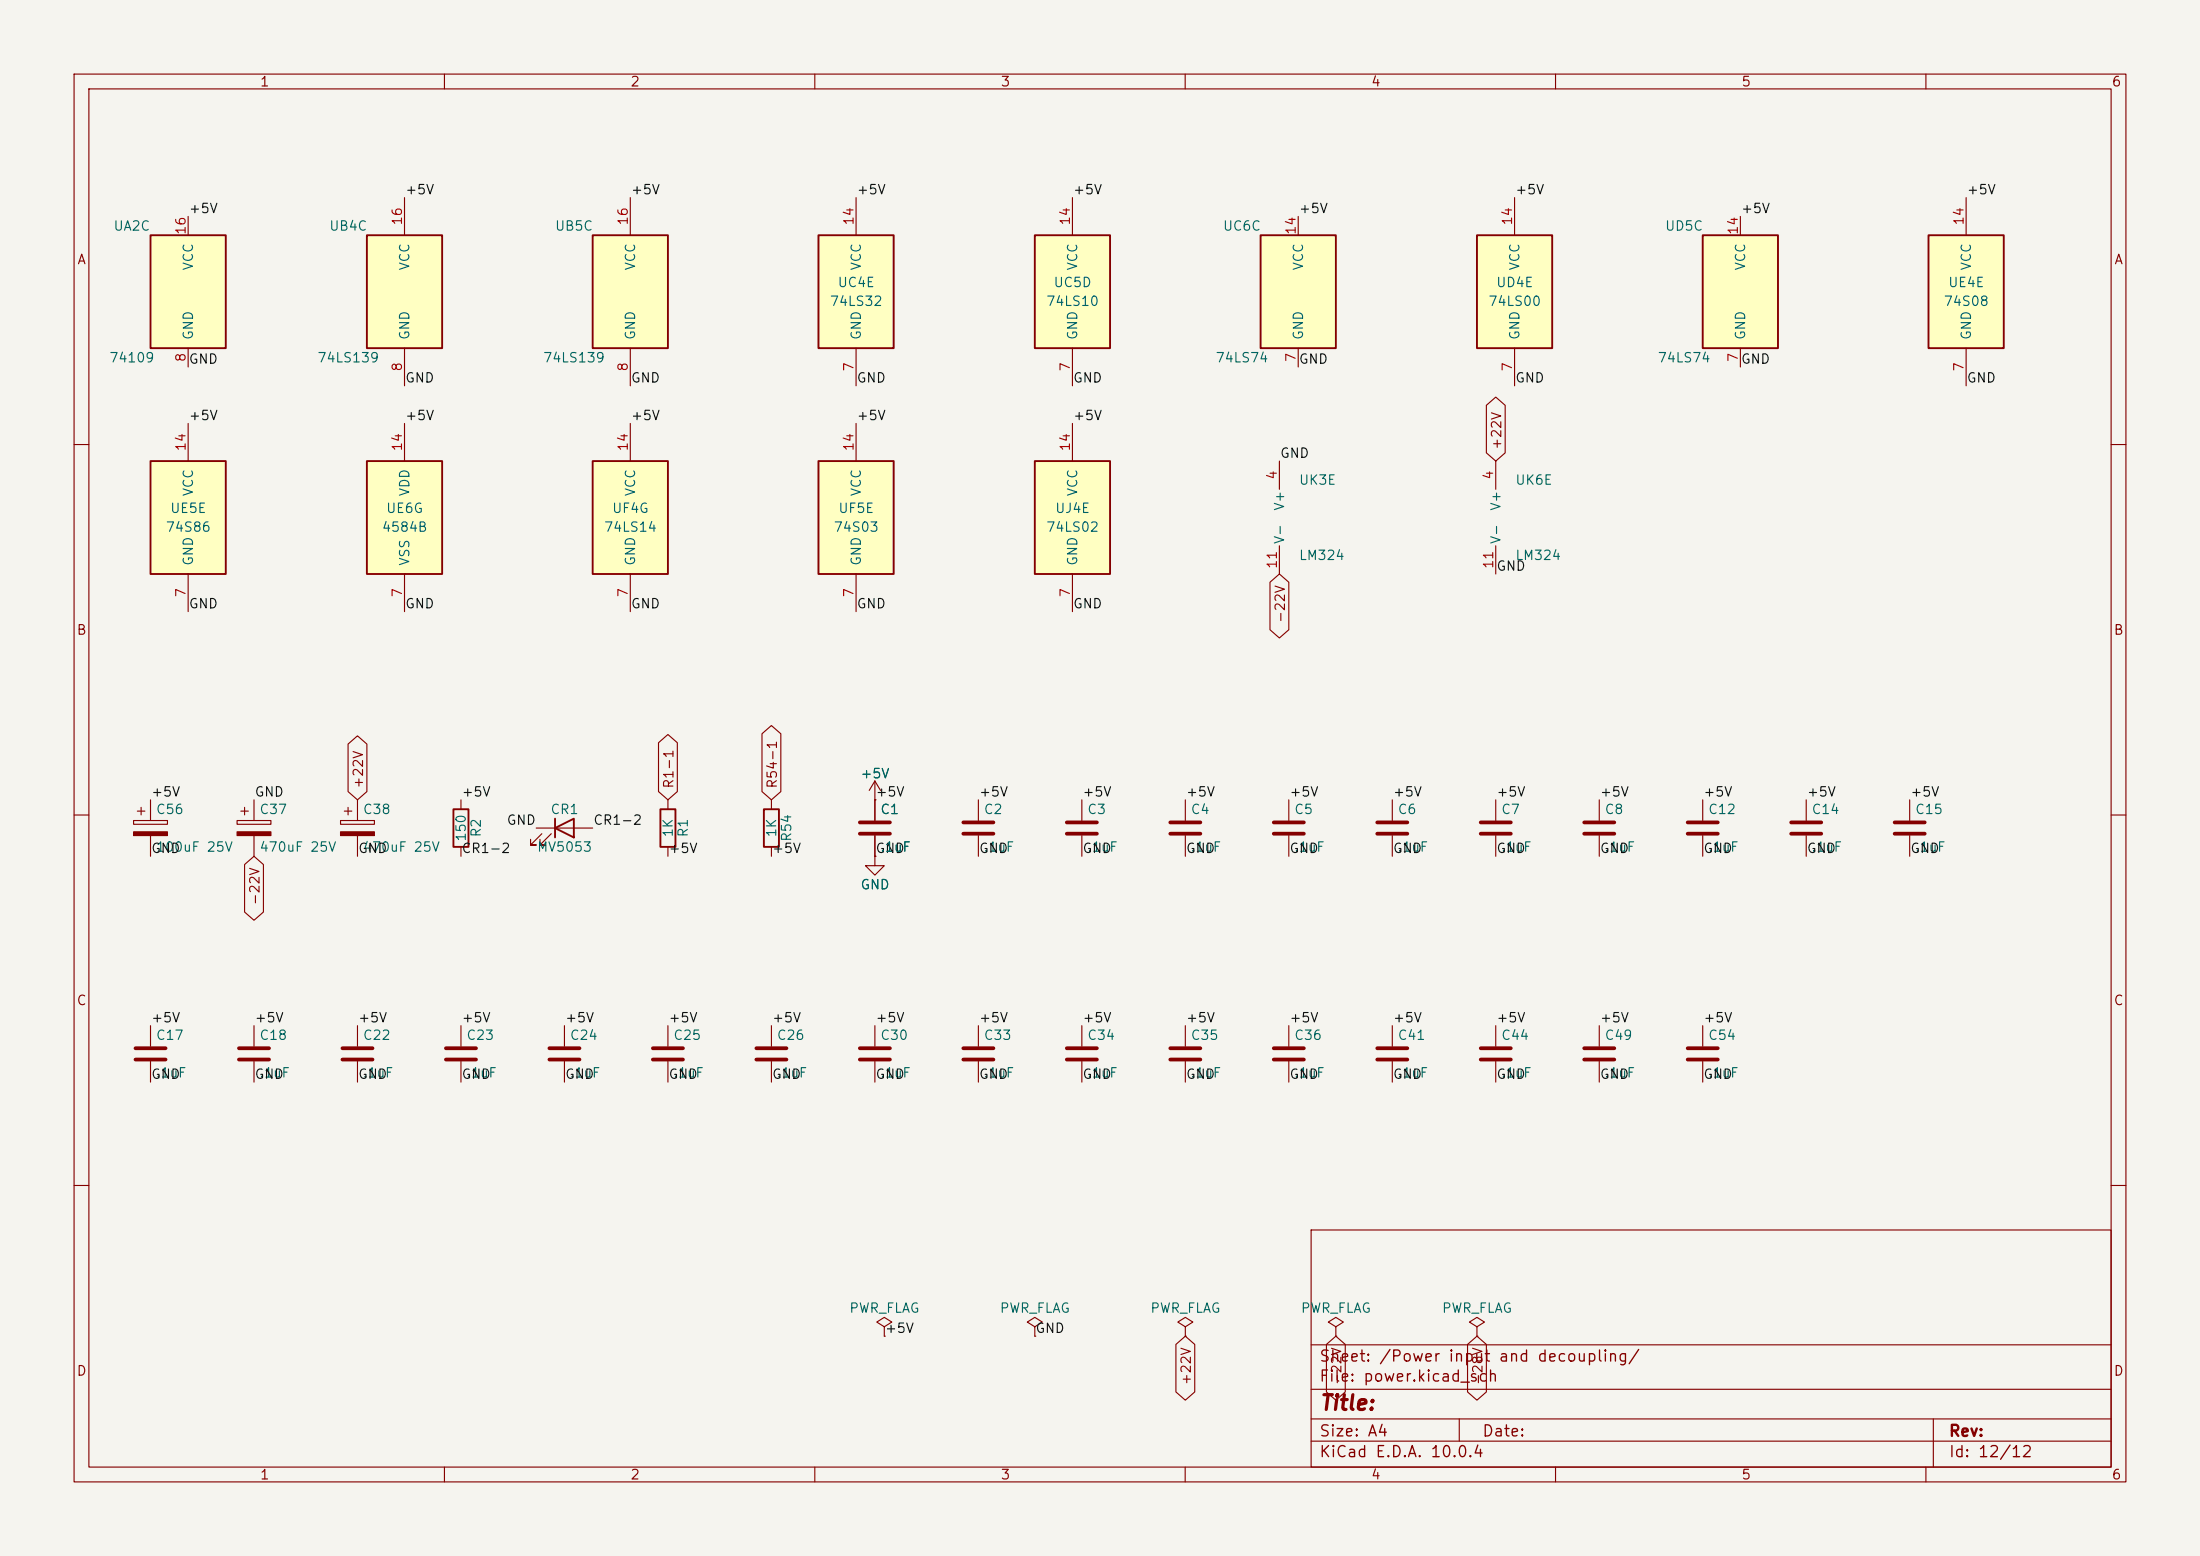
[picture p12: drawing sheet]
<svg xmlns="http://www.w3.org/2000/svg" width="297mm" height="210mm" viewBox="0 0 297 210" stroke-linecap="round" stroke-linejoin="round" font-family="sans-serif">
<path d="M0 0h297v210h-297z" fill="#f5f4ef" stroke="#f5f4ef" stroke-width=".14"/>
<g fill="none" stroke="#840000" stroke-width=".15">
<path d="M10 10h277v190h-277zM12 12h273v186h-273zM60 10v2M110 10v2M160 10v2M210 10v2M260 10v2M10 60h2M285 60h2M10 110h2M18 110.7h4.6v.6h-4.6zM18.5 109.5h1.1"/>
<path d="M19 109v1M20.3 108v2.7M20.3 112.8v2.8M46 110.7h4.5v.6h-4.5zM46.5 109.5h1M47 109v1M48.3 108v2.7M48.3 112.8v2.8M62.2 108v1.2M62.2 114.3v1.3M72.4 111.8h7.6M73.2 112.5l-1.6 1.5h.8h-.8v-.7"/>
<path d="M74.4 112.5l-1.5 1.5h.8h-.8v-.7M90.2 108v1.2M90.2 114.3v1.3M104.1 108v1.2M104.1 114.3v1.3M118.1 115.6v1.2h1.3l-1.3 1.3-1.3-1.3h1.3M118.1 115.6h.1M118.1 108h.1M118.1 105.4v5.3M118.1 112.8v2.8M118.1 105.4l-.8 1.3M118.1 105.4l.8 1.3"/>
<path d="M146 108v2.7M146 112.8v2.8M160 108v2.7M160 112.8v2.8M174 108v2.7M174 112.8v2.8M188 108v2.7M188 112.8v2.8M201.9 108v2.7M201.9 112.8v2.8M229.9 108v2.7M229.9 112.8v2.8"/>
<path d="M285 110h2M20.3 138.4v2.8M34.3 138.4v2.8M48.3 138.4v2.8M62.2 138.4v2.8M76.2 138.4v2.8M90.2 138.4v2.8M104.1 138.4v2.8M118.1 138.4v2.8M146 138.4v2.8M160 138.4v2.8M174 138.4v2.8"/>
<path d="M188 138.4v2.8M201.9 138.4v2.8M229.9 138.4v2.8M20.3 143.3v2.8M34.3 143.3v2.8M48.3 143.3v2.8M62.2 143.3v2.8M76.2 143.3v2.8M90.2 143.3v2.8M104.1 143.3v2.8M118.1 143.3v2.8M146 143.3v2.8"/>
<path d="M160 143.3v2.8M174 143.3v2.8M188 143.3v2.8M201.9 143.3v2.8M229.9 143.3v2.8M10 160h2M177 166h108v32h-108zM285 160h2M60 198v2M110 198v2M160 198v2M177 194.5h108"/>
<path d="M177 191.5h108M177 187.5h108M177 181.5h108M197 191.5v3M210 198v2M260 198v2M261 191.5v6.5"/>
</g>
<g fill="none" stroke="#840000" stroke-width=".51">
<path d="M116.1 111h4M116.1 112.5h4M144 111h4.1M144 112.5h4.1M158 111h4.1M158 112.5h4.1M172 111h4M172 112.5h4M185.9 111h4.1M185.9 112.5h4.1M199.9 111h4.1M199.9 112.5h4.1"/>
<path d="M227.8 111h4.1M227.8 112.5h4.1M18.3 141.5h4.1M18.3 143h4.1M32.3 141.5h4M32.3 143h4M46.2 141.5h4.1M46.2 143h4.1M60.2 141.5h4.1M60.2 143h4.1M74.2 141.5h4M74.2 143h4"/>
<path d="M88.1 141.5h4.1M88.1 143h4.1M102.1 141.5h4.1M102.1 143h4.1M116.1 141.5h4M116.1 143h4M144 141.5h4.1M144 143h4.1M158 141.5h4.1M158 143h4.1M172 141.5h4M172 143h4"/>
<path d="M185.9 141.5h4.1M185.9 143h4.1M199.9 141.5h4.1M199.9 143h4.1M227.8 141.5h4.1M227.8 143h4.1"/>
</g>
<g fill="#840000" stroke="#840000" stroke-width=".15">
<path d="M18 112.3h4.6v.5h-4.6z"/>
<path d="M46 112.3h4.5v.5h-4.5z"/>
</g>
<path d="M61.2 109.2h2v5.1h-2zM74.9 111.8l2.6-1.3v2.5zM74.9 110.5v2.5M89.2 109.2h2v5.1h-2zM103.1 109.2h2.1v5.1h-2.1z" fill="none" stroke="#840000" stroke-width=".25"/>
<path d="M49.5 62.2h10.2v15.3h-10.2z" fill="#ffffc2"/>
<path d="M49.5 62.2h10.2v15.3h-10.2z" fill="none" stroke="#840000" stroke-width=".25"/>
<path d="M54.6 57.2v5M54.6 77.5v5.1" fill="none" stroke="#840000" stroke-width=".15"/>
<path d="M199.4 31.8h10.1v15.2h-10.1z" fill="#ffffc2"/>
<path d="M199.4 31.8h10.1v15.2h-10.1z" fill="none" stroke="#840000" stroke-width=".25"/>
<path d="M204.5 26.7v5.1M204.5 47v5.1" fill="none" stroke="#840000" stroke-width=".15"/>
<path d="M80 62.2h10.2v15.3h-10.2z" fill="#ffffc2"/>
<path d="M80 62.2h10.2v15.3h-10.2z" fill="none" stroke="#840000" stroke-width=".25"/>
<path d="M85.1 57.2v5M85.1 77.5v5.1" fill="none" stroke="#840000" stroke-width=".15"/>
<path d="M170.2 31.8h10.1v15.2h-10.1z" fill="#ffffc2"/>
<path d="M170.2 31.8h10.1v15.2h-10.1z" fill="none" stroke="#840000" stroke-width=".25"/>
<path d="M175.3 29.2v2.6M175.3 47v2.5M201.9 62.2v3.8M201.9 73.7v3.8M32 110.7h4.6v.6h-4.6zM32.5 109.5h1M33 109v1M34.3 108v2.7M34.3 112.8v2.8" fill="none" stroke="#840000" stroke-width=".15"/>
<path d="M32 112.3h4.6v.5h-4.6z" fill="#840000" stroke="#840000" stroke-width=".15"/>
<path d="M110.5 62.2h10.1v15.3h-10.1z" fill="#ffffc2"/>
<path d="M110.5 62.2h10.1v15.3h-10.1z" fill="none" stroke="#840000" stroke-width=".25"/>
<path d="M115.6 57.2v5M115.6 77.5v5.1" fill="none" stroke="#840000" stroke-width=".15"/>
<path d="M139.7 62.2h10.2v15.3h-10.2z" fill="#ffffc2"/>
<path d="M139.7 62.2h10.2v15.3h-10.2z" fill="none" stroke="#840000" stroke-width=".25"/>
<path d="M144.8 57.2v5M144.8 77.5v5.1" fill="none" stroke="#840000" stroke-width=".15"/>
<path d="M20.3 62.2h10.2v15.3h-10.2z" fill="#ffffc2"/>
<path d="M20.3 62.2h10.2v15.3h-10.2z" fill="none" stroke="#840000" stroke-width=".25"/>
<path d="M25.4 57.2v5M25.4 77.5v5.1" fill="none" stroke="#840000" stroke-width=".15"/>
<path d="M20.3 31.8h10.2v15.2h-10.2z" fill="#ffffc2"/>
<path d="M20.3 31.8h10.2v15.2h-10.2z" fill="none" stroke="#840000" stroke-width=".25"/>
<path d="M25.4 29.2v2.6M25.4 47v2.5" fill="none" stroke="#840000" stroke-width=".15"/>
<path d="M110.5 31.8h10.1v15.2h-10.1z" fill="#ffffc2"/>
<path d="M110.5 31.8h10.1v15.2h-10.1z" fill="none" stroke="#840000" stroke-width=".25"/>
<path d="M115.6 26.7v5.1M115.6 47v5.1M215.9 108v2.7M215.9 112.8v2.8" fill="none" stroke="#840000" stroke-width=".15"/>
<path d="M213.9 111h4M213.9 112.5h4" fill="none" stroke="#840000" stroke-width=".51"/>
<path d="M139.7 31.8h10.2v15.2h-10.2z" fill="#ffffc2"/>
<path d="M139.7 31.8h10.2v15.2h-10.2z" fill="none" stroke="#840000" stroke-width=".25"/>
<path d="M144.8 26.7v5.1M144.8 47v5.1" fill="none" stroke="#840000" stroke-width=".15"/>
<path d="M49.5 31.8h10.2v15.2h-10.2z" fill="#ffffc2"/>
<path d="M49.5 31.8h10.2v15.2h-10.2z" fill="none" stroke="#840000" stroke-width=".25"/>
<path d="M54.6 26.7v5.1M54.6 47v5.1" fill="none" stroke="#840000" stroke-width=".15"/>
<path d="M80 31.8h10.2v15.2h-10.2z" fill="#ffffc2"/>
<path d="M80 31.8h10.2v15.2h-10.2z" fill="none" stroke="#840000" stroke-width=".25"/>
<g fill="none" stroke="#840000" stroke-width=".15">
<path d="M85.1 26.7v5.1M85.1 47v5.1M132.1 108v2.7M132.1 112.8v2.8M243.8 108v2.7M243.8 112.8v2.8M257.8 108v2.7M257.8 112.8v2.8M215.9 138.4v2.8M215.9 143.3v2.8M119.4 179.1l1-.7-1-.6-1 .6 1 .7v1.2M139.7 179.1l1-.7-1-.6-1 .6 1 .7v1.2"/>
<path d="M160 179.1l1-.7-1-.6-1 .6 1 .7v1.2M180.3 179.1l1.1-.7-1.1-.6-1 .6 1 .7v1.2M199.4 179.1l1-.7-1-.6-1 .6 1 .7v1.2M119.4 180.3h.1M139.7 180.3h.1M160 180.3h.1M180.3 180.3h.1M199.4 180.3h.1"/>
</g>
<path d="M130 111h4.1M130 112.5h4.1M241.8 111h4.1M241.8 112.5h4.1M255.8 111h4M255.8 112.5h4M213.9 141.5h4M213.9 143h4" fill="none" stroke="#840000" stroke-width=".51"/>
<path d="M229.9 31.8h10.1v15.2h-10.1z" fill="#ffffc2"/>
<path d="M229.9 31.8h10.1v15.2h-10.1z" fill="none" stroke="#840000" stroke-width=".25"/>
<path d="M234.9 29.2v2.6M234.9 47v2.5" fill="none" stroke="#840000" stroke-width=".15"/>
<path d="M260.3 31.8h10.2v15.2h-10.2z" fill="#ffffc2"/>
<path d="M260.3 31.8h10.2v15.2h-10.2z" fill="none" stroke="#840000" stroke-width=".25"/>
<g fill="none" stroke="#840000" stroke-width=".15">
<path d="M265.4 26.7v5.1M200.7 54.7l1.2-1.1 1.3 1.1v6.4l-1.3 1.1-1.2-1.1zM265.4 47v5.1M171.4 78.6l1.3-1.1 1.3 1.1v6.4l-1.3 1.1-1.3-1.1zM172.7 62.2v3.8M172.7 73.7v3.8M102.9 99l1.2-1.1 1.3 1.1v7.8l-1.3 1.2-1.2-1.2zM33 116.7l1.3-1.1 1.3 1.1v6.4l-1.3 1.1-1.3-1.1zM47 100.4l1.3-1.1 1.2 1.1v6.4l-1.2 1.2-1.3-1.2zM88.9 100.2l1.3-1.1 1.2 1.1v6.6l-1.2 1.2-1.3-1.2zM118.1 115.6h.1M118.1 108h.1"/>
<path d="M118.1 108v2.7M118.1 112.8v2.8M132.1 138.4v2.8M132.1 143.3v2.8M158.7 181.5l1.3-1.2 1.3 1.2v6.4l-1.3 1.1-1.3-1.1zM179.1 181.5l1.2-1.2 1.3 1.2v6.4l-1.3 1.1-1.2-1.1zM198.1 181.5l1.3-1.2 1.3 1.2v6.4l-1.3 1.1-1.3-1.1z"/>
</g>
<path d="M130 141.5h4.1M130 143h4.1" fill="none" stroke="#840000" stroke-width=".51"/>
<text font-size="2" fill="#840000" x="178" y="190.8">Title:</text>
<g font-size="1.5" fill="#840000">
<text x="178" y="184.2">Sheet: /Power input and decoupling/</text>
<text x="178" y="186.9">File: power.kicad_sch</text>
<text x="178" y="197.1">KiCad E.D.A. 10.0.4</text>
<text x="178" y="194.3">Size: A4</text>
<text x="200" y="194.3">Date:</text>
<text x="263" y="194.3">Rev:</text>
<text x="263" y="197.1">Id: 12/12</text>
</g>
<g font-size="1.3" fill="#840000">
<text x="35" y="12">1</text>
<text x="85" y="12">2</text>
<text x="135" y="12">3</text>
<text x="185" y="12">4</text>
<text x="235" y="12">5</text>
<text x="285" y="12">6</text>
<text x="10.3" y="36">A</text>
<text x="285.3" y="36">A</text>
<text x="203" y="60.8" transform="rotate(-90 203 60.8)">+22V</text>
<text x="10.3" y="86">B</text>
<text x="173.8" y="84.2" transform="rotate(-90 173.8 84.2)">-22V</text>
<text x="285.3" y="86">B</text>
<text x="49.3" y="106.5" transform="rotate(-90 49.3 106.5)">+22V</text>
<text x="91.2" y="106.5" transform="rotate(-90 91.2 106.5)">R1-1</text>
<text x="105.2" y="106.5" transform="rotate(-90 105.2 106.5)">R54-1</text>
<text x="35.4" y="122.3" transform="rotate(-90 35.4 122.3)">-22V</text>
<text x="10.3" y="136">C</text>
<text x="285.3" y="136">C</text>
<text x="10.3" y="186">D</text>
<text x="285.3" y="186">D</text>
<text x="161.1" y="187.1" transform="rotate(-90 161.1 187.1)">+22V</text>
<text x="181.4" y="187.1" transform="rotate(-90 181.4 187.1)">-22V</text>
<text x="200.5" y="187.1" transform="rotate(-90 200.5 187.1)">-28V</text>
<text x="35" y="200">1</text>
<text x="85" y="200">2</text>
<text x="135" y="200">3</text>
<text x="185" y="200">4</text>
<text x="235" y="200">5</text>
<text x="285" y="200">6</text>
</g>
<g font-size="1.3" fill="#0f0f0f">
<text x="25.4" y="29.1">+5V</text>
<text x="54.6" y="26.5">+5V</text>
<text x="85.1" y="26.5">+5V</text>
<text x="115.6" y="26.5">+5V</text>
<text x="144.8" y="26.5">+5V</text>
<text x="175.3" y="29.1">+5V</text>
<text x="204.5" y="26.5">+5V</text>
<text x="234.9" y="29.1">+5V</text>
<text x="265.4" y="26.5">+5V</text>
<text x="25.4" y="49.4">GND</text>
<text x="54.6" y="51.9">GND</text>
<text x="85.1" y="51.9">GND</text>
<text x="115.6" y="51.9">GND</text>
<text x="144.8" y="51.9">GND</text>
<text x="175.3" y="49.4">GND</text>
<text x="204.5" y="51.9">GND</text>
<text x="234.9" y="49.4">GND</text>
<text x="265.4" y="51.9">GND</text>
<text x="25.4" y="57">+5V</text>
<text x="54.6" y="57">+5V</text>
<text x="85.1" y="57">+5V</text>
<text x="115.6" y="57">+5V</text>
<text x="144.8" y="57">+5V</text>
<text x="172.7" y="62.1">GND</text>
<text x="201.9" y="77.3">GND</text>
<text x="25.4" y="82.4">GND</text>
<text x="54.6" y="82.4">GND</text>
<text x="85.1" y="82.4">GND</text>
<text x="115.6" y="82.4">GND</text>
<text x="144.8" y="82.4">GND</text>
<text x="20.3" y="107.8">+5V</text>
<text x="34.3" y="107.8">GND</text>
<text x="62.2" y="107.8">+5V</text>
<text x="118.1" y="107.8">+5V</text>
<text x="132.1" y="107.8">+5V</text>
<text x="146" y="107.8">+5V</text>
<text x="160" y="107.8">+5V</text>
<text x="174" y="107.8">+5V</text>
<text x="188" y="107.8">+5V</text>
<text x="201.9" y="107.8">+5V</text>
<text x="215.9" y="107.8">+5V</text>
<text x="229.9" y="107.8">+5V</text>
<text x="243.8" y="107.8">+5V</text>
<text x="257.8" y="107.8">+5V</text>
<text x="68.3" y="111.6">GND</text>
<text x="80" y="111.6">CR1-2</text>
<text x="20.3" y="115.4">GND</text>
<text x="48.3" y="115.4">GND</text>
<text x="62.2" y="115.4">CR1-2</text>
<text x="90.2" y="115.4">+5V</text>
<text x="104.1" y="115.4">+5V</text>
<text x="118.1" y="115.4">GND</text>
<text x="132.1" y="115.4">GND</text>
<text x="146" y="115.4">GND</text>
<text x="160" y="115.4">GND</text>
<text x="174" y="115.4">GND</text>
<text x="188" y="115.4">GND</text>
<text x="201.9" y="115.4">GND</text>
<text x="215.9" y="115.4">GND</text>
<text x="229.9" y="115.4">GND</text>
<text x="243.8" y="115.4">GND</text>
<text x="257.8" y="115.4">GND</text>
<text x="20.3" y="138.3">+5V</text>
<text x="34.3" y="138.3">+5V</text>
<text x="48.3" y="138.3">+5V</text>
<text x="62.2" y="138.3">+5V</text>
<text x="76.2" y="138.3">+5V</text>
<text x="90.2" y="138.3">+5V</text>
<text x="104.1" y="138.3">+5V</text>
<text x="118.1" y="138.3">+5V</text>
<text x="132.1" y="138.3">+5V</text>
<text x="146" y="138.3">+5V</text>
<text x="160" y="138.3">+5V</text>
<text x="174" y="138.3">+5V</text>
<text x="188" y="138.3">+5V</text>
<text x="201.9" y="138.3">+5V</text>
<text x="215.9" y="138.3">+5V</text>
<text x="229.9" y="138.3">+5V</text>
<text x="20.3" y="145.9">GND</text>
<text x="34.3" y="145.9">GND</text>
<text x="48.3" y="145.9">GND</text>
<text x="62.2" y="145.9">GND</text>
<text x="76.2" y="145.9">GND</text>
<text x="90.2" y="145.9">GND</text>
<text x="104.1" y="145.9">GND</text>
<text x="118.1" y="145.9">GND</text>
<text x="132.1" y="145.9">GND</text>
<text x="146" y="145.9">GND</text>
<text x="160" y="145.9">GND</text>
<text x="174" y="145.9">GND</text>
<text x="188" y="145.9">GND</text>
<text x="201.9" y="145.9">GND</text>
<text x="215.9" y="145.9">GND</text>
<text x="229.9" y="145.9">GND</text>
<text x="119.4" y="180.2">+5V</text>
<text x="139.7" y="180.2">GND</text>
</g>
<g font-size="1.3" fill="#006464">
<text x="15.2" y="31.5">UA2C</text>
<text x="44.3" y="31.5">UB4C</text>
<text x="74.8" y="31.5">UB5C</text>
<text x="165" y="31.5">UC6C</text>
<text x="224.7" y="31.5">UD5C</text>
<text x="26.4" y="36.6" transform="rotate(-90 26.4 36.6)">VCC</text>
<text x="55.6" y="36.6" transform="rotate(-90 55.6 36.6)">VCC</text>
<text x="86.1" y="36.6" transform="rotate(-90 86.1 36.6)">VCC</text>
<text x="111.9" y="41.6">74LS32</text>
<text x="113" y="39.1">UC4E</text>
<text x="116.5" y="36.6" transform="rotate(-90 116.5 36.6)">VCC</text>
<text x="141.1" y="41.6">74LS10</text>
<text x="142.1" y="39.1">UC5D</text>
<text x="145.8" y="36.6" transform="rotate(-90 145.8 36.6)">VCC</text>
<text x="176.2" y="36.6" transform="rotate(-90 176.2 36.6)">VCC</text>
<text x="200.8" y="41.6">74LS00</text>
<text x="201.9" y="39.1">UD4E</text>
<text x="205.4" y="36.6" transform="rotate(-90 205.4 36.6)">VCC</text>
<text x="235.9" y="36.6" transform="rotate(-90 235.9 36.6)">VCC</text>
<text x="262.3" y="41.6">74S08</text>
<text x="262.9" y="39.1">UE4E</text>
<text x="266.4" y="36.6" transform="rotate(-90 266.4 36.6)">VCC</text>
<text x="26.4" y="46" transform="rotate(-90 26.4 46)">GND</text>
<text x="55.6" y="46" transform="rotate(-90 55.6 46)">GND</text>
<text x="86.1" y="46" transform="rotate(-90 86.1 46)">GND</text>
<text x="116.5" y="46" transform="rotate(-90 116.5 46)">GND</text>
<text x="145.8" y="46" transform="rotate(-90 145.8 46)">GND</text>
<text x="176.2" y="46" transform="rotate(-90 176.2 46)">GND</text>
<text x="205.4" y="46" transform="rotate(-90 205.4 46)">GND</text>
<text x="235.9" y="46" transform="rotate(-90 235.9 46)">GND</text>
<text x="266.4" y="46" transform="rotate(-90 266.4 46)">GND</text>
<text x="14.7" y="49.2">74109</text>
<text x="42.7" y="49.2">74LS139</text>
<text x="73.2" y="49.2">74LS139</text>
<text x="164" y="49.2">74LS74</text>
<text x="223.7" y="49.2">74LS74</text>
<text x="175.3" y="65.7">UK3E</text>
<text x="204.5" y="65.7">UK6E</text>
<text x="22.9" y="69.6">UE5E</text>
<text x="26.4" y="67.1" transform="rotate(-90 26.4 67.1)">VCC</text>
<text x="52" y="69.6">UE6G</text>
<text x="55.6" y="67.1" transform="rotate(-90 55.6 67.1)">VDD</text>
<text x="82.5" y="69.6">UF4G</text>
<text x="86.1" y="67.1" transform="rotate(-90 86.1 67.1)">VCC</text>
<text x="113.1" y="69.6">UF5E</text>
<text x="116.5" y="67.1" transform="rotate(-90 116.5 67.1)">VCC</text>
<text x="142.4" y="69.6">UJ4E</text>
<text x="145.8" y="67.1" transform="rotate(-90 145.8 67.1)">VCC</text>
<text x="173.7" y="69" transform="rotate(-90 173.7 69)">V+</text>
<text x="202.9" y="69" transform="rotate(-90 202.9 69)">V+</text>
<text x="22.3" y="72.1">74S86</text>
<text x="26.4" y="76.5" transform="rotate(-90 26.4 76.5)">GND</text>
<text x="51.5" y="72.1">4584B</text>
<text x="55.6" y="76.5" transform="rotate(-90 55.6 76.5)">VSS</text>
<text x="81.5" y="72.1">74LS14</text>
<text x="86.1" y="76.5" transform="rotate(-90 86.1 76.5)">GND</text>
<text x="112.4" y="72.1">74S03</text>
<text x="116.5" y="76.5" transform="rotate(-90 116.5 76.5)">GND</text>
<text x="141.1" y="72.1">74LS02</text>
<text x="145.8" y="76.5" transform="rotate(-90 145.8 76.5)">GND</text>
<text x="173.7" y="73.5" transform="rotate(-90 173.7 73.5)">V-</text>
<text x="175.3" y="75.9">LM324</text>
<text x="202.9" y="73.5" transform="rotate(-90 202.9 73.5)">V-</text>
<text x="204.5" y="75.9">LM324</text>
<text x="116.1" y="105.4">+5V</text>
<text x="21" y="110.2">C56</text>
<text x="34.9" y="110.2">C37</text>
<text x="48.9" y="110.2">C38</text>
<text x="63.2" y="113.7" transform="rotate(-90 63.2 113.7)">150</text>
<text x="65.2" y="113.1" transform="rotate(-90 65.2 113.1)">R2</text>
<text x="74.2" y="110.2">CR1</text>
<text x="91.1" y="113.1" transform="rotate(-90 91.1 113.1)">1K</text>
<text x="93.2" y="113.1" transform="rotate(-90 93.2 113.1)">R1</text>
<text x="105.1" y="113.1" transform="rotate(-90 105.1 113.1)">1K</text>
<text x="107.1" y="113.7" transform="rotate(-90 107.1 113.7)">R54</text>
<text x="118.8" y="110.2">C1</text>
<text x="132.7" y="110.2">C2</text>
<text x="146.7" y="110.2">C3</text>
<text x="160.7" y="110.2">C4</text>
<text x="174.6" y="110.2">C5</text>
<text x="188.6" y="110.2">C6</text>
<text x="202.6" y="110.2">C7</text>
<text x="216.5" y="110.2">C8</text>
<text x="230.5" y="110.2">C12</text>
<text x="244.5" y="110.2">C14</text>
<text x="258.5" y="110.2">C15</text>
<text x="21" y="115.3">100uF 25V</text>
<text x="34.9" y="115.3">470uF 25V</text>
<text x="48.9" y="115.3">470uF 25V</text>
<text x="72.4" y="115.3">MV5053</text>
<text x="118.8" y="115.3">.1uF</text>
<text x="132.7" y="115.3">.1uF</text>
<text x="146.7" y="115.3">.1uF</text>
<text x="160.7" y="115.3">.1uF</text>
<text x="174.6" y="115.3">.1uF</text>
<text x="188.6" y="115.3">.1uF</text>
<text x="202.6" y="115.3">.1uF</text>
<text x="216.5" y="115.3">.1uF</text>
<text x="230.5" y="115.3">.1uF</text>
<text x="244.5" y="115.3">.1uF</text>
<text x="258.5" y="115.3">.1uF</text>
<text x="116.1" y="120.4">GND</text>
<text x="21" y="140.7">C17</text>
<text x="34.9" y="140.7">C18</text>
<text x="48.9" y="140.7">C22</text>
<text x="62.9" y="140.7">C23</text>
<text x="76.8" y="140.7">C24</text>
<text x="90.8" y="140.7">C25</text>
<text x="104.8" y="140.7">C26</text>
<text x="118.8" y="140.7">C30</text>
<text x="132.7" y="140.7">C33</text>
<text x="146.7" y="140.7">C34</text>
<text x="160.7" y="140.7">C35</text>
<text x="174.6" y="140.7">C36</text>
<text x="188.6" y="140.7">C41</text>
<text x="202.6" y="140.7">C44</text>
<text x="216.5" y="140.7">C49</text>
<text x="230.5" y="140.7">C54</text>
<text x="21" y="145.8">.1uF</text>
<text x="34.9" y="145.8">.1uF</text>
<text x="48.9" y="145.8">.1uF</text>
<text x="62.9" y="145.8">.1uF</text>
<text x="76.8" y="145.8">.1uF</text>
<text x="90.8" y="145.8">.1uF</text>
<text x="104.8" y="145.8">.1uF</text>
<text x="118.8" y="145.8">.1uF</text>
<text x="132.7" y="145.8">.1uF</text>
<text x="146.7" y="145.8">.1uF</text>
<text x="160.7" y="145.8">.1uF</text>
<text x="174.6" y="145.8">.1uF</text>
<text x="188.6" y="145.8">.1uF</text>
<text x="202.6" y="145.8">.1uF</text>
<text x="216.5" y="145.8">.1uF</text>
<text x="230.5" y="145.8">.1uF</text>
<text x="114.6" y="177.5">PWR_FLAG</text>
<text x="134.9" y="177.5">PWR_FLAG</text>
<text x="155.2" y="177.5">PWR_FLAG</text>
<text x="175.5" y="177.5">PWR_FLAG</text>
<text x="194.6" y="177.5">PWR_FLAG</text>
</g>
<g font-size="1.3" fill="#a90000">
<text x="25.4" y="31.8" transform="rotate(-90 25.4 31.8)">16</text>
<text x="54.6" y="30.5" transform="rotate(-90 54.6 30.5)">16</text>
<text x="85.1" y="30.5" transform="rotate(-90 85.1 30.5)">16</text>
<text x="115.5" y="30.5" transform="rotate(-90 115.5 30.5)">14</text>
<text x="144.8" y="30.5" transform="rotate(-90 144.8 30.5)">14</text>
<text x="175.2" y="31.8" transform="rotate(-90 175.2 31.8)">14</text>
<text x="204.4" y="30.5" transform="rotate(-90 204.4 30.5)">14</text>
<text x="234.9" y="31.8" transform="rotate(-90 234.9 31.8)">14</text>
<text x="265.4" y="30.5" transform="rotate(-90 265.4 30.5)">14</text>
<text x="25.4" y="49" transform="rotate(-90 25.4 49)">8</text>
<text x="54.6" y="50.2" transform="rotate(-90 54.6 50.2)">8</text>
<text x="85.1" y="50.2" transform="rotate(-90 85.1 50.2)">8</text>
<text x="115.5" y="50.2" transform="rotate(-90 115.5 50.2)">7</text>
<text x="144.8" y="50.2" transform="rotate(-90 144.8 50.2)">7</text>
<text x="175.2" y="49" transform="rotate(-90 175.2 49)">7</text>
<text x="204.4" y="50.2" transform="rotate(-90 204.4 50.2)">7</text>
<text x="234.9" y="49" transform="rotate(-90 234.9 49)">7</text>
<text x="265.4" y="50.2" transform="rotate(-90 265.4 50.2)">7</text>
<text x="25.4" y="61" transform="rotate(-90 25.4 61)">14</text>
<text x="54.6" y="61" transform="rotate(-90 54.6 61)">14</text>
<text x="85.1" y="61" transform="rotate(-90 85.1 61)">14</text>
<text x="115.5" y="61" transform="rotate(-90 115.5 61)">14</text>
<text x="144.8" y="61" transform="rotate(-90 144.8 61)">14</text>
<text x="172.7" y="64.8" transform="rotate(-90 172.7 64.8)">4</text>
<text x="201.9" y="64.8" transform="rotate(-90 201.9 64.8)">4</text>
<text x="172.7" y="76.9" transform="rotate(-90 172.7 76.9)">11</text>
<text x="201.9" y="76.9" transform="rotate(-90 201.9 76.9)">11</text>
<text x="25.4" y="80.7" transform="rotate(-90 25.4 80.7)">7</text>
<text x="54.6" y="80.7" transform="rotate(-90 54.6 80.7)">7</text>
<text x="85.1" y="80.7" transform="rotate(-90 85.1 80.7)">7</text>
<text x="115.5" y="80.7" transform="rotate(-90 115.5 80.7)">7</text>
<text x="144.8" y="80.7" transform="rotate(-90 144.8 80.7)">7</text>
</g>
</svg>
